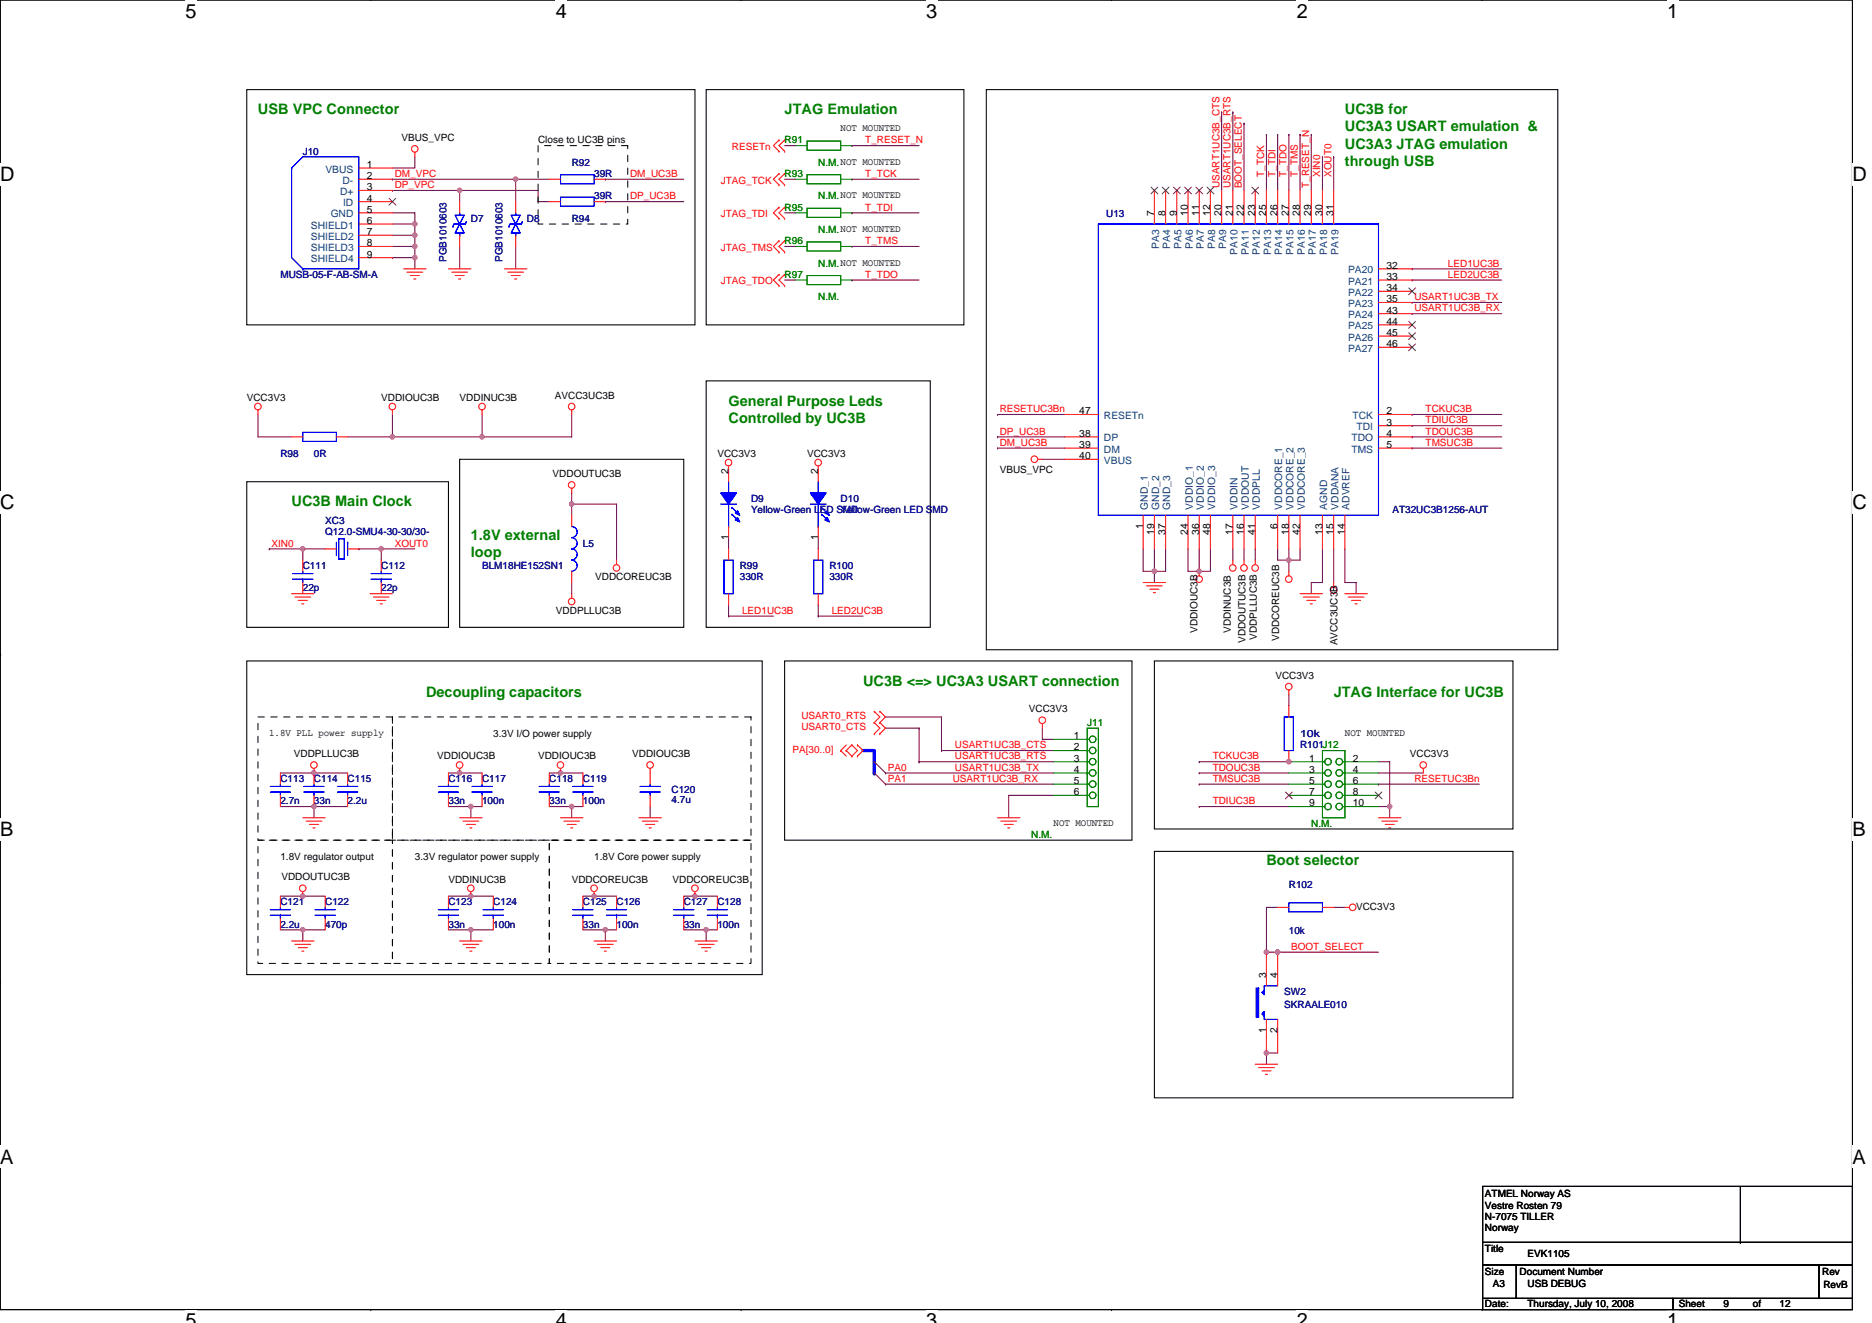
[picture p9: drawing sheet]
<svg xmlns="http://www.w3.org/2000/svg" width="297mm" height="210mm" viewBox="0 0 297 210" stroke-linecap="round" stroke-linejoin="round" font-family="sans-serif">
<path d="M0 0h293.9v207.9h-293.9z" fill="none" stroke="#000" stroke-width=".17"/>
<g fill="#fff">
<path d="M29.4 0h1.8v3.5h-1.8z"/>
<path d="M29.4 207.9h1.8v2h-1.8z"/>
</g>
<path d="M58.8 0h.1M58.8 207.9h.1" fill="none" stroke="#000" stroke-width=".17"/>
<g fill="#fff">
<path d="M88.2 0h1.8v3.5h-1.8z"/>
<path d="M88.2 207.9h1.8v2h-1.8z"/>
</g>
<path d="M117.6 0h.1M117.6 207.9h.1" fill="none" stroke="#000" stroke-width=".17"/>
<g fill="#fff">
<path d="M147 0h1.7v3.5h-1.7z"/>
<path d="M147 207.9h1.7v2h-1.7z"/>
</g>
<path d="M176.4 0h.1M176.4 207.9h.1" fill="none" stroke="#000" stroke-width=".17"/>
<g fill="#fff">
<path d="M205.8 0h1.7v3.5h-1.7z"/>
<path d="M205.8 207.9h1.7v2h-1.7z"/>
</g>
<path d="M235.2 0h.1M235.2 207.9h.1" fill="none" stroke="#000" stroke-width=".17"/>
<g fill="#fff">
<path d="M264.5 0h1.8v3.5h-1.8z"/>
<path d="M264.5 207.9h1.8v2h-1.8z"/>
<path d="M0 26h2.3v3.5h-2.3z"/>
<path d="M293.9 26h2.3v3.5h-2.3z"/>
<path d="M0 77.9h2.3v3.5h-2.3z"/>
<path d="M293.9 77.9h2.3v3.5h-2.3z"/>
</g>
<path d="M0 52h.1M293.9 52h.1" fill="none" stroke="#000" stroke-width=".17"/>
<g fill="#fff">
<path d="M0 129.9h2.1v3.5h-2.1z"/>
<path d="M293.9 129.9h2.1v3.5h-2.1z"/>
</g>
<path d="M0 103.9h.1M293.9 103.9h.1" fill="none" stroke="#000" stroke-width=".17"/>
<path d="M0 103.9h.1" fill="none" stroke="#000" stroke-width=".16"/>
<g fill="#fff">
<path d="M0 181.9h2.2v3.5h-2.2z"/>
<path d="M293.9 181.9h2.2v3.5h-2.2z"/>
</g>
<g fill="none" stroke="#000" stroke-width=".17">
<path d="M39.2 14.2h71.1v37.4h-71.1zM112.1 14.2h40.8v37.4h-40.8zM156.5 14.2h90.7v88.9h-90.7zM39.2 76.5h32v23.1h-32zM72.9 72.9h35.6v26.7h-35.6zM112.1 60.5h35.5v39.1h-35.5zM39.2 104.9h81.7v49.8h-81.7zM124.5 104.9h55.1v28.4h-55.1zM183.2 104.9h56.9v26.7h-56.9zM183.2 135.1h56.9v39.1h-56.9zM0 155.9h.1M293.9 155.9h.1"/>
<path d="M235.3 188.3h58.6v8.9h-58.6zM235.3 197.2h58.6v3.5h-58.6zM276.2 197.2h.1M276.2 188.3v8.9M235.3 200.7h5.3v5.4h-5.3zM235.3 206.1h30.2v1.8h-30.2zM240.6 200.7h48v5.4h-48zM265.5 206.1h28.4v1.8h-28.4zM288.6 200.7h5.3v5.4h-5.3z"/>
</g>
<g fill="none" stroke="#800040" stroke-width=".17">
<path d="M193.8 17.8h.1M193.8 17.8v12.4M195.6 17.8h.1M195.6 17.8v12.4M197.4 19.6h.1M197.4 19.6v10.6M62.3 39.1h3.5M62.3 37.3h3.5M62.3 35.6h3.5M62.3 33.8h3.5v1.8M62.3 30.2h.1M62.3 28.4h.1"/>
<path d="M62.3 28.4h19.5M62.3 30.2h10.6M65.8 37.3h.1M65.8 35.6h.1M65.8 39.1v1.8M65.8 24.9v1.8h-3.5M65.8 35.6v3.5M72.9 39.1v3.6M72.9 30.2h12.5v1.8h1.8M72.9 30.2h.1M72.9 30.2v1.8M81.8 39.1v3.6"/>
<path d="M81.8 28.4h5.4M81.8 28.4h.1M81.8 28.4v3.6M96.1 32h.1M96.1 28.4h.1M96.1 28.4h12.4M96.1 32h12.4M124.5 28.4h1.8M124.5 33.8h1.8M124.5 39.1h1.8M124.5 23.1h1.8M135.2 28.4h.1"/>
<path d="M135.2 33.8h.1M135.2 39.1h.1M135.2 23.1h.1M135.2 28.4h10.6M135.2 33.8h10.6M135.2 39.1h10.6M135.2 23.1h10.6M201 21.3h.1M201 21.3v8.9M202.7 21.3h.1M202.7 21.3v8.9M204.5 21.3h.1"/>
<path d="M204.5 21.3v8.9M206.3 21.3h.1M206.3 21.3v8.9M208.1 21.3h.1M208.1 21.3v8.9M209.8 24.9h.1M209.8 24.9v5.3M211.6 24.9h.1M211.6 24.9v5.3M62.3 40.9h.1M62.3 40.9h3.5M65.8 40.9v1.8"/>
<path d="M124.5 44.4h1.8M135.2 44.4h.1M135.2 44.4h10.6M224.1 48h.1M224.1 49.8h.1M224.1 42.7h.1M224.1 44.4h.1M224.1 48h14.2M224.1 49.8h14.2M224.1 44.4h14.2M224.1 42.7h14.2M40.9 65.8v3.5h5.4"/>
<path d="M55.2 69.3h7.1M62.3 69.3h.1M62.3 65.8v3.5M62.3 69.3h14.2M76.5 65.8v3.5M90.7 78.2v1.8M90.7 65.8v3.5h-14.2M158.3 71.1h.1M158.3 69.3h.1M158.3 65.8h.1M158.3 71.1h10.6M158.3 69.3h10.6"/>
<path d="M158.3 65.8h10.6M165.4 72.9h3.5M224.1 71.1h.1M224.1 67.6h.1M224.1 69.3h.1M224.1 65.8h.1M224.1 71.1h14.2M224.1 69.3h14.2M224.1 65.8h14.2M224.1 67.6h14.2M42.7 87.1h.1M42.7 87.1h5.3"/>
<path d="M48 87.1h.1M48 87.1h3.6M48 87.1v1.8M56.9 87.1h3.6v1.8M56.9 87.1h.1M60.5 87.1h.1M60.5 87.1h5.3M90.7 80h7.1v8.9M90.7 80h.1M90.7 80v1.8M90.7 92.5v1.7M115.6 85.3v1.8"/>
<path d="M115.6 96v1.8M115.6 97.8h.1M115.6 97.8h7.1M129.8 85.3v1.8M129.8 96v1.8M129.8 97.8h.1M129.8 97.8h7.1M181.4 87.1v3.6h1.8M183.2 87.1v3.6M183.2 90.7v1.8M183.2 90.7h.1M185 87.1v3.6h-1.8"/>
<path d="M188.5 87.1v3.6h1.8M190.3 90.7h.1M190.3 87.1v3.6M192.1 87.1v3.6h-1.8M195.6 87.1v1.8M197.4 87.1v1.8M199.2 87.1v1.8M202.7 87.1v1.8h1.8M204.5 87.1v1.8M204.5 88.9h.1M204.5 88.9v1.8M206.3 87.1v1.8h-1.8"/>
<path d="M209.8 87.1v5.4h-1.7v1.7M211.6 87.1v5.4M213.4 87.1v5.4h1.8v1.7M140.5 113.8h8.9v5.3M140.5 115.6h5.3M145.8 115.6h.1M145.8 115.6v5.3M149.4 119.1h.1M149.4 119.1h17.8M165.4 115.6v1.7h1.8M204.5 110.2v1.8M44.5 122.7h5.3"/>
<path d="M44.5 128h5.3M49.8 122.7h.1M49.8 128v1.8M49.8 128h.1M49.8 122.7h5.4M49.8 128h5.4M71.2 122.7h1.7M71.2 128h3.5M72.9 122.7h.1M72.9 122.7h3.6M74.7 128v1.8M74.7 128h.1"/>
<path d="M74.7 128h1.8M87.2 128h3.5M87.2 122.7h1.7M88.9 122.7h.1M88.9 122.7h3.6M90.7 128h.1M90.7 128v1.8M90.7 128h1.8M103.2 128v1.8M138.7 122.7h.1M138.7 120.9h.1M138.7 122.7l1.8 1.8"/>
<path d="M138.7 120.9l1.8 1.8M140.5 122.7h.1M140.5 124.5h.1M140.5 122.7h26.7M140.5 124.5h26.7M145.8 120.9h.1M145.8 120.9h21.4M167.2 126.2h-7.1v3.6M190.3 128h.1M190.3 124.5h.1M190.3 122.7h.1M190.3 120.9h.1"/>
<path d="M190.3 122.7h14.2M190.3 124.5h14.2M190.3 128h14.2M190.3 120.9h14.2M218.7 122.7h7.1M218.7 120.9h1.8v7.1M218.7 124.5h.1M218.7 128h1.8M218.7 124.5h16M220.5 128h.1M220.5 128v1.8M44.5 147.6h3.5"/>
<path d="M44.5 142.2h3.5M48 147.6v1.8M48 142.2h.1M48 147.6h.1M48 142.2h3.6M48 147.6h3.6M71.2 147.6h3.5M71.2 142.2h3.5M74.7 147.6h.1M74.7 142.2h.1M74.7 147.6h3.6M74.7 142.2h3.6"/>
<path d="M74.7 147.6v1.8M92.5 142.2h1.8M92.5 147.6h3.6M94.3 142.2h.1M94.3 142.2h3.5M96.1 147.6h.1M96.1 147.6v1.8M96.1 147.6h1.7M108.5 142.2h1.8M108.5 147.6h3.6M110.3 142.2h.1M110.3 142.2h3.5"/>
<path d="M112.1 147.6v1.8M112.1 147.6h.1M112.1 147.6h1.7M201 151.1h.1M201 151.1h17.7M202.7 151.1h.1M202.7 144h-1.7v7.1M211.6 144h1.8M201 167.1h.1M201 167.1h1.7M201 167.1v1.8"/>
</g>
<g fill="#f0f" stroke="#f0f" stroke-width=".17">
<circle cx="204.5" cy="120.9" r=".35"/>
<circle cx="220.5" cy="128" r=".35"/>
<circle cx="110.3" cy="142.2" r=".35"/>
<circle cx="94.3" cy="142.2" r=".35"/>
<circle cx="96" cy="147.6" r=".35"/>
<circle cx="204.5" cy="88.9" r=".35"/>
<circle cx="183.2" cy="90.7" r=".35"/>
<circle cx="190.3" cy="90.7" r=".35"/>
<circle cx="76.5" cy="69.3" r=".35"/>
<circle cx="62.3" cy="69.3" r=".35"/>
<circle cx="74.7" cy="147.6" r=".35"/>
<circle cx="74.7" cy="142.2" r=".35"/>
<circle cx="49.8" cy="122.7" r=".35"/>
<circle cx="48" cy="142.2" r=".35"/>
<circle cx="49.8" cy="128" r=".35"/>
<circle cx="48" cy="87.1" r=".35"/>
<circle cx="60.5" cy="87.1" r=".35"/>
<circle cx="48" cy="147.6" r=".35"/>
<circle cx="88.9" cy="122.7" r=".35"/>
<circle cx="74.7" cy="128" r=".35"/>
<circle cx="72.9" cy="122.7" r=".35"/>
<circle cx="90.7" cy="128" r=".35"/>
<circle cx="65.8" cy="40.9" r=".35"/>
<circle cx="65.8" cy="39.1" r=".35"/>
<circle cx="65.8" cy="37.3" r=".35"/>
<circle cx="65.8" cy="35.5" r=".35"/>
<circle cx="112" cy="147.6" r=".35"/>
<circle cx="90.7" cy="80" r=".35"/>
<circle cx="72.9" cy="30.2" r=".35"/>
<circle cx="81.8" cy="28.4" r=".35"/>
<circle cx="202.7" cy="151.1" r=".35"/>
<circle cx="200.9" cy="151.1" r=".35"/>
<circle cx="200.9" cy="167.1" r=".35"/>
</g>
<path d="M136.9 119.1h1.8v3.6M138.7 122.7h.1" fill="none" stroke="#00f" stroke-width=".53"/>
<g fill="none" stroke="#f00" stroke-width=".17">
<path d="M56.9 26.7h5.4M56.9 28.4h5.4M56.9 30.2h5.4M56.9 33.8h5.4M56.9 35.6h5.4M56.9 37.3h5.4M56.9 32h5.4M56.9 39.1h5.4M65.8 24.2v.7M72.9 32v1.8M72.9 37.3v1.8M81.8 32v1.8"/>
<path d="M81.8 37.3v1.8M87.2 28.4h1.7M87.2 32h1.7M94.3 28.4h1.8M94.3 32h1.8M123.6 22.2h.1M123.6 24h.1M123.6 27.6h.1M123.6 29.3h.1M123.6 32.9h.1M123.6 34.7h.1M123.6 38.2h.1"/>
<path d="M123.6 22.2l-.9 .9 .9 .9M123.6 27.6l-.9 .8 .9 .9M123.6 32.9l-.9 .9 .9 .9M123.6 38.2l-.9 .9 .9 .9M124.5 22.2h.1M124.5 24h.1M124.5 27.6h.1M124.5 29.3h.1M124.5 32.9h.1M124.5 34.7h.1M124.5 38.2h.1M124.5 22.2l-.9 .9 .9 .9"/>
<path d="M124.5 27.6l-.9 .8 .9 .9M124.5 32.9l-.9 .9 .9 .9M124.5 38.2l-.9 .9 .9 .9M183.2 30.2v5.4M185 30.2v5.4M186.7 30.2v5.4M188.5 30.2v5.4M190.3 30.2v5.4M192.1 30.2v5.4M193.8 30.2v5.4M195.6 30.2v5.4M197.4 30.2v5.4"/>
<path d="M199.2 30.2v5.4M201 30.2v5.4M202.7 30.2v5.4M204.5 30.2v5.4M206.3 30.2v5.4M208.1 30.2v5.4M209.8 30.2v5.4M211.6 30.2v5.4M56.9 40.9h5.4M64 42.7h3.6M64.6 43.2h2.5M65.1 43.7h1.4"/>
<path d="M65.7 44.3h.3M71.2 42.7h3.5M71.7 43.2h2.5M72.2 43.7h1.5M72.8 44.3h.3M80 42.7h3.6M80.6 43.2h2.5M81.1 43.7h1.4M81.7 44.3h.3M123.6 40h.1M123.6 43.6h.1M123.6 45.3h.1"/>
<path d="M123.6 43.6l-.9 .8 .9 .9M124.5 40h.1M124.5 43.6h.1M124.5 45.3h.1M124.5 43.6l-.9 .8 .9 .9M218.7 42.7h5.4M218.7 44.4h5.4M218.7 46.2h5.4M218.7 48h5.4M218.7 49.8h5.4M218.7 51.6h5.4M218.7 53.3h5.4"/>
<path d="M218.7 55.1h5.4M40.9 65.1v.7M46.3 69.3h1.7M53.4 69.3h1.8M62.3 65.1v.7M76.5 65.1v.7M90.7 77.5v.7M90.7 65.1v.7M115.6 74v2.5M129.8 74v2.5M164.7 72.9h.7M168.9 69.3h5.4"/>
<path d="M168.9 65.8h5.4M168.9 71.1h5.4M168.9 72.9h5.4M218.7 69.3h5.4M218.7 65.8h5.4M218.7 67.6h5.4M218.7 71.1h5.4M46.3 94.2h3.5M46.8 94.8h2.5M47.3 95.3h1.5M47.9 95.8h.3M48 88.9v1.8"/>
<path d="M48 92.5v1.7M51.6 87.1h1.8M55.2 87.1h1.7M58.7 94.2h3.6M59.2 94.8h2.5M59.8 95.3h1.4M60.3 95.8h.4M60.5 88.9v1.8M60.5 92.5v1.7M90.7 94.2v.8M90.7 81.8v1.8M90.7 90.7v1.8"/>
<path d="M97.8 88.9v.7M115.6 83.6v1.7M115.6 87.1v1.8M115.6 94.2v1.8M129.8 83.6v1.7M129.8 87.1v1.8M129.8 94.2v1.8M181.4 92.5h3.6M181.4 81.8v5.3M181.9 93h2.5M182.5 93.5h1.4M183 94.1h.3"/>
<path d="M183.2 81.8v5.3M185 81.8v5.3M188.5 81.8v5.3M190.3 90.7v.7M190.3 81.8v5.3M192.1 81.8v5.3M195.6 88.9v.7M195.6 81.8v5.3M197.4 88.9v.7M197.4 81.8v5.3M199.2 88.9v.7M199.2 81.8v5.3"/>
<path d="M202.7 81.8v5.3M204.5 90.7v.7M204.5 81.8v5.3M206.3 94.2h3.5M206.3 81.8v5.3M206.8 94.8h2.5M207.3 95.3h1.5M207.9 95.8h.3M209.8 81.8v5.3M211.6 92.5v.7M211.6 81.8v5.3M213.4 94.2h3.6"/>
<path d="M213.4 81.8v5.3M213.9 94.8h2.5M214.5 95.3h1.4M215 95.8h.3M133.4 119.1h.1M133.4 119.1l.9 .9M134.3 119.1h.1M134.3 118.2l-.9 .9M134.3 119.1l.9 .9M135.2 118.2h.1M135.2 118.2l.9 .9-.9 .9M135.2 118.2l-.9 .9"/>
<path d="M136.1 118.2h.1M136.1 118.2l.8 .9-.8 .9M138.7 114.7h.1M138.7 116.5h.1M138.7 112.9h.1M138.7 114.7l.9 .9-.9 .9M138.7 112.9l.9 .9-.9 .9M139.6 116.5h.1M139.6 114.7h.1M139.6 112.9h.1M139.6 114.7l.9 .9-.9 .9M139.6 112.9l.9 .9-.9 .9"/>
<path d="M165.4 114.9v.7M204.5 109.5v.7M204.5 112v1.8M204.5 119.1v1.8M44.5 122.7v1.8M44.5 126.2v1.8M48 129.8h3.6M48.6 130.3h2.5M49.1 130.9h1.4M49.7 131.4h.3M49.8 122v2.5M49.8 126.2v1.8"/>
<path d="M55.2 122.7v1.8M55.2 126.2v1.8M71.2 122.7v1.8M71.2 126.2v1.8M72.9 122v.7M72.9 129.8h3.6M73.5 130.3h2.5M74 130.9h1.4M74.5 131.4h.4M76.5 122.7v1.8M76.5 126.2v1.8M87.2 122.7v1.8"/>
<path d="M87.2 126.2v1.8M88.9 129.8h3.6M88.9 122v.7M89.5 130.3h2.5M90 130.9h1.4M90.5 131.4h.4M92.5 122.7v1.8M92.5 126.2v1.8M101.4 129.8h3.5M101.9 130.3h2.5M102.4 130.9h1.5M103 131.4h.3"/>
<path d="M103.2 122v2.5M103.2 126.2v1.8M135.2 120h.1M136.1 120h.1M158.3 129.8h3.5M158.8 130.3h2.5M159.3 130.9h1.5M159.9 131.4h.3M218.7 129.8h3.6M219.3 130.3h2.5M219.8 130.9h1.4M220.3 131.4h.4"/>
<path d="M225.8 122v.7M44.5 142.2v1.8M44.5 145.8v1.8M46.3 149.4h3.5M46.8 149.9h2.5M47.3 150.4h1.5M47.9 151h.3M48 141.5v.7M51.6 142.2v1.8M51.6 145.8v1.8M71.2 142.2v1.8M71.2 145.8v1.8"/>
<path d="M72.9 149.4h3.6M73.5 149.9h2.5M74 150.4h1.4M74.5 151h.4M74.7 141.5v.7M78.3 142.2v1.8M78.3 145.8v1.8M92.5 142.2v1.8M92.5 145.8v1.8M94.3 149.4h3.5M94.3 141.5v.7M94.8 149.9h2.5"/>
<path d="M95.3 150.4h1.5M95.9 151h.3M97.8 142.2v1.8M97.8 145.8v1.8M108.5 142.2v1.8M108.5 145.8v1.8M110.3 149.4h3.5M110.3 141.5v.7M110.8 149.9h2.5M111.3 150.4h1.5M111.9 151h.3M113.8 142.2v1.8"/>
<path d="M113.8 145.8v1.8M201 151.1v5.4M202.7 144h1.8M202.7 151.1v5.4M209.8 144h1.8M213.4 144h.7M199.2 168.9h3.5M199.7 169.4h2.5M200.2 170h1.5M200.8 170.5h.3M201 161.8v5.3M202.7 161.8v5.3"/>
<circle cx="65.8" cy="23.6" r=".52"/>
<circle cx="40.9" cy="64.5" r=".52"/>
<circle cx="62.3" cy="64.5" r=".52"/>
<circle cx="76.5" cy="64.5" r=".52"/>
<circle cx="90.7" cy="77" r=".52"/>
<circle cx="90.7" cy="64.5" r=".52"/>
<circle cx="115.6" cy="73.4" r=".52"/>
<circle cx="129.8" cy="73.4" r=".52"/>
<circle cx="164.1" cy="72.9" r=".52"/>
<circle cx="90.7" cy="95.5" r=".52"/>
<circle cx="97.8" cy="90.1" r=".52"/>
<circle cx="190.3" cy="91.9" r=".52"/>
<circle cx="195.6" cy="90.1" r=".52"/>
<circle cx="197.4" cy="90.1" r=".52"/>
<circle cx="199.2" cy="90.1" r=".52"/>
<circle cx="204.5" cy="91.9" r=".52"/>
<circle cx="211.6" cy="93.7" r=".52"/>
<circle cx="165.4" cy="114.3" r=".52"/>
<circle cx="204.5" cy="109" r=".52"/>
<circle cx="49.8" cy="121.4" r=".52"/>
<circle cx="72.9" cy="121.4" r=".52"/>
<circle cx="88.9" cy="121.4" r=".52"/>
<circle cx="103.1" cy="121.4" r=".52"/>
<circle cx="225.8" cy="121.4" r=".52"/>
<circle cx="48" cy="141" r=".52"/>
<circle cx="74.7" cy="141" r=".52"/>
<circle cx="94.3" cy="141" r=".52"/>
<circle cx="110.3" cy="141" r=".52"/>
<circle cx="214.6" cy="144" r=".52"/>
</g>
<path d="M85.4 23.1h14.2v12.5h-14.2zM40.9 113.8h21.4v19.5h-21.4zM62.3 113.8h56.9v19.5h-56.9zM40.9 133.3h21.4v19.6h-21.4zM62.3 133.3h24.9v19.6h-24.9zM87.2 133.3h32v19.6h-32z" fill="none" stroke="#000" stroke-width=".16" stroke-dasharray="1 1 1 1 1 1 1 1"/>
<g fill="none" stroke="#008000" stroke-width=".17">
<path d="M126.3 23.1h1.8M126.3 28.4h1.8M126.3 33.8h1.8M126.3 39.1h1.8M128.1 22.4h5.3v1.4h-5.3zM128.1 27.7h5.3v1.5h-5.3zM128.1 33.1h5.3v1.4h-5.3zM128.1 38.4h5.3v1.4h-5.3zM133.4 23.1h1.8M133.4 28.4h1.8M133.4 33.8h1.8M133.4 39.1h1.8"/>
<path d="M126.3 44.4h1.8M128.1 43.7h5.3v1.5h-5.3zM133.4 44.4h1.8M167.2 119.1h5.7M167.2 117.3h5.7M172.5 115.6h1.8v12.4h-1.8zM209.8 119.1h3.6v10.7h-3.6zM167.2 120.9h5.7M167.2 124.5h5.7M167.2 126.2h5.7M167.2 122.7h5.7M172.5 122.7h.1"/>
<path d="M204.5 120.9h5.7M204.5 122.7h5.7M204.5 124.5h5.7M204.5 126.2h5.7M204.5 128h5.7M213 120.9h5.7M213 124.5h5.7M213 126.2h5.7M213 128h5.7M213 122.7h5.7"/>
<circle cx="173.4" cy="119.1" r=".52"/>
<circle cx="173.4" cy="117.3" r=".52"/>
<circle cx="173.4" cy="126.2" r=".52"/>
<circle cx="173.4" cy="122.7" r=".52"/>
<circle cx="173.4" cy="124.4" r=".52"/>
<circle cx="173.4" cy="120.9" r=".52"/>
<circle cx="210.7" cy="124.4" r=".52"/>
<circle cx="210.7" cy="128" r=".52"/>
<circle cx="210.7" cy="120.9" r=".52"/>
<circle cx="210.7" cy="126.2" r=".52"/>
<circle cx="210.7" cy="122.7" r=".52"/>
<circle cx="212.5" cy="122.7" r=".52"/>
<circle cx="212.5" cy="124.4" r=".52"/>
<circle cx="212.5" cy="126.2" r=".52"/>
<circle cx="212.5" cy="120.9" r=".52"/>
<circle cx="212.5" cy="128" r=".52"/>
</g>
<g fill="none" stroke="#00f" stroke-width=".17">
<path d="M46.3 26.7l1.7-1.8h8.9v17.8h-8.9M46.3 26.7v14.2l1.7 1.8M46.3 26.7h.1M71.9 35.9h.1M72.2 34.1h1.5l-.8 1.5zM72.9 35.6l.8 1.4h-1.5zM72.9 33.8v.3M72.9 37.3h.1M72.9 37v.3M74 35.2l-.2 .4h-1.8l-.1 .3M74 35.2h.1M80.8 35.9h.1"/>
<path d="M81.1 34.1h1.4l-.7 1.5zM81.8 35.6l.7 1.4h-1.4zM81.8 33.8v.3M81.8 37.3h.1M81.8 37v.3M82.9 35.2l-.2 .4h-1.8l-.1 .3M82.9 35.2h.1M88.9 27.7h5.4v1.5h-5.4zM88.9 31.3h5.4v1.4h-5.4zM174.3 35.6h44.4v46.2h-44.4zM48 42.7h.1M48 68.6h5.4v1.5h-5.4z"/>
<path d="M115.6 76.5v1.7M129.8 76.5v1.7M46.4 91.9h3.3M46.4 91h3.3M48 90.7v.3M48 91.9h.1M48 91.9v.6M53.4 86.1v2.1M53.7 85.5h.9v3.2h-.9zM55.2 86.1h.1M55.2 86.1v2.1M58.9 91.9h3.2"/>
<path d="M58.9 91h3.2M60.5 90.7v.3M60.5 91.9h.1M60.5 91.9v.6M90.7 83.6a.88 .88 0 0 1 .9 .8 .88 .88 0 0 1-.9 .9 .89 .89 0 0 1 .9 .9 .89 .89 0 0 1-.9 .9 .89 .89 0 0 1 .9 .9 .89 .89 0 0 1-.9 .9 .89 .89 0 0 1 .9 .9 .89 .89 0 0 1-.9 .9M114.4 80h2.5M114.9 88.9h1.4v5.3h-1.4zM115.6 83.6h.1M115.6 80v3.6M116.1 80.5h.1M116.1 81.6h.1M116.1 80.5l1.1 1.1"/>
<path d="M116.1 81.6l1.1 1.1M128.6 80h2.5M129.1 88.9h1.5v5.3h-1.5zM129.8 83.6h.1M129.8 80v3.6M130.4 80.5h.1M130.4 81.6h.1M130.4 80.5l1 1.1M130.4 81.6l1 1.1M203.8 113.8h1.4v5.3h-1.4zM42.9 125.7h3.2M42.9 124.8h3.2"/>
<path d="M44.5 124.5v.3M44.5 125.7h.1M44.5 125.7v.5M48.2 125.7h3.2M48.2 124.8h3.2M49.8 124.5v.3M49.8 125.7h.1M49.8 125.7v.5M53.5 125.7h3.3M53.5 124.8h3.3M55.2 124.5v.3M55.2 125.7h.1"/>
<path d="M55.2 125.7v.5M69.6 125.7h3.2M69.6 124.8h3.2M71.2 124.5v.3M71.2 125.7h.1M71.2 125.7v.5M74.9 125.7h3.2M74.9 124.8h3.2M76.5 124.5v.3M76.5 125.7h.1M76.5 125.7v.5M85.6 125.7h3.2"/>
<path d="M85.6 124.8h3.2M87.2 124.5v.3M87.2 125.7h.1M87.2 125.7v.5M90.9 125.7h3.2M90.9 124.8h3.2M92.5 124.5v.3M92.5 125.7h.1M92.5 125.7v.5M101.6 125.7h3.2M101.6 124.8h3.2M103.2 124.5v.3"/>
<path d="M103.2 125.7h.1M103.2 125.7v.5M42.9 145.3h3.2M42.9 144.4h3.2M44.5 144v.4M44.5 145.3h.1M44.5 145.3v.5M50 145.3h3.2M50 144.4h3.2M51.6 144v.4M51.6 145.3h.1M51.6 145.3v.5"/>
<path d="M69.6 145.3h3.2M69.6 144.4h3.2M71.2 144v.4M71.2 145.3h.1M71.2 145.3v.5M76.7 145.3h3.2M76.7 144.4h3.2M78.3 144v.4M78.3 145.3h.1M78.3 145.3v.5M90.9 145.3h3.2M90.9 144.4h3.2"/>
<path d="M92.5 144v.4M92.5 145.3h.1M92.5 145.3v.5M96.2 145.3h3.2M96.2 144.4h3.2M97.8 144v.4M97.8 145.3h.1M97.8 145.3v.5M106.9 145.3h3.2M106.9 144.4h3.2M108.5 144v.4M108.5 145.3h.1"/>
<path d="M108.5 145.3v.5M112.2 145.3h3.2M112.2 144.4h3.2M113.8 144v.4M113.8 145.3h.1M113.8 145.3v.5M202.7 156.5h-2.1v.7M204.5 143.3h5.3v1.4h-5.3zM200.6 161.3v.5h2.1"/>
</g>
<g fill="#00f" stroke="#00f" stroke-width=".17">
<path d="M128.6 78.2h2.5l-1.3 1.8z" fill-rule="evenodd"/>
<path d="M131.3 82.1l.3 .7-.7-.3z" fill-rule="evenodd"/>
<path d="M131.3 81.1l.3 .7-.7-.4z" fill-rule="evenodd"/>
<path d="M128.6 78.2h2.5l-1.3 1.8z" fill-rule="evenodd"/>
<path d="M131.3 82.1l.3 .7-.7-.3z" fill-rule="evenodd"/>
<path d="M131.3 81.1l.3 .7-.7-.4z" fill-rule="evenodd"/>
<path d="M199.3 156.8v4.6h.4v-4.6z" fill-rule="evenodd"/>
<path d="M200.6 160.5v.8l-.4-.4z" fill-rule="evenodd"/>
<path d="M200.2 157.5l.4-.3v.7z" fill-rule="evenodd"/>
<path d="M199.3 156.8v4.6h.4v-4.6z" fill-rule="evenodd"/>
<path d="M200.6 160.5v.8l-.4-.4z" fill-rule="evenodd"/>
<path d="M200.2 157.5l.4-.3v.7z" fill-rule="evenodd"/>
<path d="M114.4 78.2h2.5l-1.3 1.8z" fill-rule="evenodd"/>
<path d="M117 82.1l.4 .7-.7-.3z" fill-rule="evenodd"/>
<path d="M117 81.1l.4 .7-.7-.4z" fill-rule="evenodd"/>
<path d="M114.4 78.2h2.5l-1.3 1.8z" fill-rule="evenodd"/>
<path d="M117 82.1l.4 .7-.7-.3z" fill-rule="evenodd"/>
<path d="M117 81.1l.4 .7-.7-.4z" fill-rule="evenodd"/>
</g>
<g fill="none" stroke="#804000" stroke-width=".16">
<path d="M61.7 31.5l1.1 1.1M62.8 31.5l-1.1 1.1M182.6 29.7l1.1 1.1M183.7 29.7l-1.1 1.1M184.4 29.7l1.1 1.1M185.5 29.7l-1.1 1.1M186.2 29.7l1.1 1.1M187.3 29.7l-1.1 1.1M188 29.7l1.1 1.1M189 29.7l-1 1.1M189.8 29.7l1 1.1M190.8 29.7l-1.1 1.1"/>
<path d="M191.5 29.7l1.1 1.1M192.6 29.7l-1.1 1.1M198.6 29.7l1.1 1.1M199.7 29.7l-1.1 1.1M223.5 45.7l1.1 1.1M223.5 51l1.1 1.1M223.5 52.8l1.1 1.1M223.5 54.6l1.1 1.1M224.6 45.7l-1.1 1.1M224.6 51l-1.1 1.1M224.6 52.8l-1.1 1.1M224.6 54.6l-1.1 1.1"/>
<path d="M204 125.7l1.1 1.1M205 125.7l-1 1.1M218.2 125.7l1.1 1.1M219.3 125.7l-1.1 1.1"/>
</g>
<g font-size="3.2">
<text x="29.4" y="2.8">5</text>
<text x="88.2" y="2.8">4</text>
<text x="147" y="2.8">3</text>
<text x="205.8" y="2.8">2</text>
<text x="264.5" y="2.8">1</text>
<text x="0" y="28.8">D</text>
<text x="293.9" y="28.8">D</text>
<text x="0" y="80.8">C</text>
<text x="293.9" y="80.8">C</text>
<text x="0" y="132.7">B</text>
<text x="293.9" y="132.7">B</text>
<text x="0" y="184.7">A</text>
<text x="293.9" y="184.7">A</text>
<text x="29.4" y="210.7">5</text>
<text x="88.2" y="210.7">4</text>
<text x="147" y="210.7">3</text>
<text x="205.8" y="210.7">2</text>
<text x="264.5" y="210.7">1</text>
</g>
<g font-size="2.3" fill="#008000">
<text x="40.9" y="18.1">USB VPC Connector</text>
<text x="124.5" y="18.1">JTAG Emulation</text>
<text x="213.4" y="18.1">UC3B for</text>
<text x="213.4" y="20.9">UC3A3 USART emulation &amp;</text>
<text x="213.4" y="23.6">UC3A3 JTAG emulation</text>
<text x="213.4" y="26.3">through USB</text>
<text x="115.6" y="64.4">General Purpose Leds</text>
<text x="115.6" y="67.1">Controlled by UC3B</text>
<text x="46.3" y="80.4">UC3B Main Clock</text>
<text x="74.7" y="85.7">1.8V external</text>
<text x="74.7" y="88.4">loop</text>
<text x="67.6" y="110.6">Decoupling capacitors</text>
<text x="136.9" y="108.8">UC3B &lt;=&gt; UC3A3 USART connection</text>
<text x="211.6" y="110.6">JTAG Interface for UC3B</text>
<text x="201" y="137.3">Boot selector</text>
</g>
<g font-size="1.6">
<text x="63.7" y="22.4">VBUS_VPC</text>
<text x="85.4" y="22.8">Close to UC3B pins</text>
<text x="133.4" y="20.8">NOT MOUNTED</text>
<text x="58.2" y="28.4">2</text>
<text x="58.2" y="26.6">1</text>
<text x="58.2" y="33.8">5</text>
<text x="58.2" y="35.5">6</text>
<text x="58.2" y="30.2">3</text>
<text x="58.2" y="32">4</text>
<text x="183.2" y="34.3" transform="rotate(-90 183.2 34.3)">7</text>
<text x="184.9" y="34.3" transform="rotate(-90 184.9 34.3)">8</text>
<text x="186.7" y="34.3" transform="rotate(-90 186.7 34.3)">9</text>
<text x="188.5" y="34.3" transform="rotate(-90 188.5 34.3)">10</text>
<text x="190.3" y="34.3" transform="rotate(-90 190.3 34.3)">11</text>
<text x="192" y="34.3" transform="rotate(-90 192 34.3)">12</text>
<text x="193.8" y="34.3" transform="rotate(-90 193.8 34.3)">20</text>
<text x="195.6" y="34.3" transform="rotate(-90 195.6 34.3)">21</text>
<text x="197.4" y="34.3" transform="rotate(-90 197.4 34.3)">22</text>
<text x="199.2" y="34.3" transform="rotate(-90 199.2 34.3)">23</text>
<text x="200.9" y="34.3" transform="rotate(-90 200.9 34.3)">25</text>
<text x="202.7" y="34.3" transform="rotate(-90 202.7 34.3)">26</text>
<text x="204.5" y="34.3" transform="rotate(-90 204.5 34.3)">27</text>
<text x="206.3" y="34.3" transform="rotate(-90 206.3 34.3)">28</text>
<text x="208" y="34.3" transform="rotate(-90 208 34.3)">29</text>
<text x="209.8" y="34.3" transform="rotate(-90 209.8 34.3)">30</text>
<text x="211.6" y="34.3" transform="rotate(-90 211.6 34.3)">31</text>
<text x="58.2" y="37.3">7</text>
<text x="58.2" y="39.1">8</text>
<text x="58.2" y="40.9">9</text>
<text x="220" y="42.7">32</text>
<text x="220" y="44.4">33</text>
<text x="220" y="46.2">34</text>
<text x="220" y="48">35</text>
<text x="220" y="49.8">43</text>
<text x="220" y="51.5">44</text>
<text x="220" y="53.3">45</text>
<text x="220" y="55.1">46</text>
<text x="39.2" y="63.6">VCC3V3</text>
<text x="60.5" y="63.6">VDDIOUC3B</text>
<text x="72.9" y="63.6">VDDINUC3B</text>
<text x="88" y="63.3">AVCC3UC3B</text>
<text x="171.3" y="65.8">47</text>
<text x="220" y="65.8">2</text>
<text x="171.3" y="69.3">38</text>
<text x="171.3" y="71.1">39</text>
<text x="220" y="67.5">3</text>
<text x="220" y="69.3">4</text>
<text x="220" y="71.1">5</text>
<text x="87.7" y="75.7">VDDOUTUC3B</text>
<text x="113.8" y="72.5">VCC3V3</text>
<text x="115.6" y="75.2" transform="rotate(-90 115.6 75.2)">2</text>
<text x="128.1" y="72.5">VCC3V3</text>
<text x="129.8" y="75.2" transform="rotate(-90 129.8 75.2)">2</text>
<text x="158.6" y="75">VBUS_VPC</text>
<text x="171.3" y="72.9">40</text>
<text x="181.4" y="83.9" transform="rotate(-90 181.4 83.9)">1</text>
<text x="202.7" y="83.9" transform="rotate(-90 202.7 83.9)">6</text>
<text x="115.6" y="85.7" transform="rotate(-90 115.6 85.7)">1</text>
<text x="129.8" y="85.7" transform="rotate(-90 129.8 85.7)">1</text>
<text x="183.2" y="84.9" transform="rotate(-90 183.2 84.9)">19</text>
<text x="184.9" y="84.9" transform="rotate(-90 184.9 84.9)">37</text>
<text x="188.5" y="84.9" transform="rotate(-90 188.5 84.9)">24</text>
<text x="190.3" y="84.9" transform="rotate(-90 190.3 84.9)">36</text>
<text x="192" y="84.9" transform="rotate(-90 192 84.9)">48</text>
<text x="195.6" y="84.9" transform="rotate(-90 195.6 84.9)">17</text>
<text x="197.4" y="84.9" transform="rotate(-90 197.4 84.9)">16</text>
<text x="199.2" y="84.9" transform="rotate(-90 199.2 84.9)">41</text>
<text x="204.5" y="84.9" transform="rotate(-90 204.5 84.9)">18</text>
<text x="206.3" y="84.9" transform="rotate(-90 206.3 84.9)">42</text>
<text x="209.8" y="84.9" transform="rotate(-90 209.8 84.9)">13</text>
<text x="211.6" y="84.9" transform="rotate(-90 211.6 84.9)">15</text>
<text x="213.4" y="84.9" transform="rotate(-90 213.4 84.9)">14</text>
<text x="94.4" y="92.1">VDDCOREUC3B</text>
<text x="88.2" y="97.4">VDDPLLUC3B</text>
<text x="190" y="100.5" transform="rotate(-90 190 100.5)">VDDIOUC3B</text>
<text x="195.3" y="100.5" transform="rotate(-90 195.3 100.5)">VDDINUC3B</text>
<text x="199.4" y="101.5" transform="rotate(-90 199.4 101.5)">VDDPLLUC3B</text>
<text x="203" y="101.7" transform="rotate(-90 203 101.7)">VDDCOREUC3B</text>
<text x="197.6" y="102.1" transform="rotate(-90 197.6 102.1)">VDDOUTUC3B</text>
<text x="202.4" y="107.7">VCC3V3</text>
<text x="212.2" y="102.4" transform="rotate(-90 212.2 102.4)">AVCC3UC3B</text>
<text x="163.3" y="113.1">VCC3V3</text>
<text x="42.7" y="116.8">1.8V PLL power supply</text>
<text x="78.3" y="117">3.3V I/O power supply</text>
<text x="170.4" y="117.3">1</text>
<text x="170.4" y="119.1">2</text>
<text x="213.4" y="116.8">NOT MOUNTED</text>
<text x="46.6" y="120.2">VDDPLLUC3B</text>
<text x="69.4" y="120.5">VDDIOUC3B</text>
<text x="85.4" y="120.5">VDDIOUC3B</text>
<text x="100.3" y="120.2">VDDIOUC3B</text>
<text x="170.4" y="120.9">3</text>
<text x="170.4" y="122.7">4</text>
<text x="170.4" y="124.4">5</text>
<text x="207.7" y="120.9">1</text>
<text x="207.7" y="122.7">3</text>
<text x="207.7" y="124.4">5</text>
<text x="214.6" y="120.9">2</text>
<text x="214.6" y="122.7">4</text>
<text x="214.6" y="124.4">6</text>
<text x="223.7" y="120.2">VCC3V3</text>
<text x="167.2" y="131">NOT MOUNTED</text>
<text x="170.4" y="126.2">6</text>
<text x="207.7" y="126.2">7</text>
<text x="207.7" y="128">9</text>
<text x="214.6" y="126.2">8</text>
<text x="214.6" y="128">10</text>
<text x="44.5" y="136.5">1.8V regulator output</text>
<text x="65.8" y="136.5">3.3V regulator power supply</text>
<text x="94.3" y="136.5">1.8V Core power supply</text>
<text x="44.7" y="139.7">VDDOUTUC3B</text>
<text x="71.2" y="140.1">VDDINUC3B</text>
<text x="90.7" y="140.1">VDDCOREUC3B</text>
<text x="106.7" y="140.1">VDDCOREUC3B</text>
<text x="215.2" y="144.4">VCC3V3</text>
<text x="200.9" y="155.2" transform="rotate(-90 200.9 155.2)">3</text>
<text x="202.7" y="155.2" transform="rotate(-90 202.7 155.2)">4</text>
<text x="200.9" y="164" transform="rotate(-90 200.9 164)">1</text>
<text x="202.7" y="164" transform="rotate(-90 202.7 164)">2</text>
<text x="235.6" y="190.1">ATMEL Norway AS</text>
<text x="235.6" y="191.9">Vestre Rosten 79</text>
<text x="235.6" y="193.7">N-7075 TILLER</text>
<text x="235.6" y="195.5">Norway</text>
<text x="235.6" y="198.8">Title</text>
<text x="235.6" y="202.3">Size</text>
<text x="241.1" y="202.3">Document Number</text>
<text x="242.4" y="199.5">EVK1105</text>
<text x="289.1" y="202.3">Rev</text>
<text x="235.6" y="207.5">Date:</text>
<text x="236.9" y="204.3">A3</text>
<text x="242.4" y="204.3">USB DEBUG</text>
<text x="242.4" y="207.5">Thursday, July 10, 2008</text>
<text x="266.4" y="207.5">Sheet</text>
<text x="273.5" y="207.5">9</text>
<text x="278.1" y="207.5">of</text>
<text x="282.4" y="207.5">12</text>
<text x="289.3" y="204.5">RevB</text>
</g>
<g font-size="1.6" fill="#f00">
<text x="116.1" y="23.8">RESETn</text>
<text x="137.3" y="22.8">T_RESET_N</text>
<text x="62.6" y="29.9">DP_VPC</text>
<text x="62.6" y="28.1">DM_VPC</text>
<text x="100" y="28.1">DM_UC3B</text>
<text x="114.4" y="29.1">JTAG_TCK</text>
<text x="137.3" y="28.1">T_TCK</text>
<text x="193.5" y="29.9" transform="rotate(-90 193.5 29.9)">USART1UC3B_CTS</text>
<text x="195.3" y="29.9" transform="rotate(-90 195.3 29.9)">USART1UC3B_RTS</text>
<text x="197" y="29.9" transform="rotate(-90 197 29.9)">BOOT_SELECT</text>
<text x="200.6" y="28.1" transform="rotate(-90 200.6 28.1)">T_TCK</text>
<text x="202.4" y="28.1" transform="rotate(-90 202.4 28.1)">T_TDI</text>
<text x="204.1" y="28.1" transform="rotate(-90 204.1 28.1)">T_TDO</text>
<text x="205.9" y="28.1" transform="rotate(-90 205.9 28.1)">T_TMS</text>
<text x="207.7" y="29.9" transform="rotate(-90 207.7 29.9)">T_RESET_N</text>
<text x="209.5" y="28.1" transform="rotate(-90 209.5 28.1)">XIN0</text>
<text x="211.3" y="28.1" transform="rotate(-90 211.3 28.1)">XOUT0</text>
<text x="100" y="31.6">DP_UC3B</text>
<text x="114.4" y="34.5">JTAG_TDI</text>
<text x="137.3" y="33.4">T_TDI</text>
<text x="114.4" y="39.8">JTAG_TMS</text>
<text x="137.3" y="38.8">T_TMS</text>
<text x="114.4" y="45.1">JTAG_TDO</text>
<text x="137.3" y="44.1">T_TDO</text>
<text x="224.4" y="47.6">USART1UC3B_TX</text>
<text x="229.8" y="42.3">LED1UC3B</text>
<text x="229.8" y="44.1">LED2UC3B</text>
<text x="224.4" y="49.4">USART1UC3B_RX</text>
<text x="158.6" y="65.4">RESETUC3Bn</text>
<text x="226.2" y="65.4">TCKUC3B</text>
<text x="158.6" y="70.8">DM_UC3B</text>
<text x="158.6" y="69">DP_UC3B</text>
<text x="226.2" y="70.8">TMSUC3B</text>
<text x="226.2" y="67.2">TDIUC3B</text>
<text x="226.2" y="69">TDOUC3B</text>
<text x="43.1" y="86.8">XIN0</text>
<text x="62.6" y="86.8">XOUT0</text>
<text x="117.7" y="97.4">LED1UC3B</text>
<text x="132" y="97.4">LED2UC3B</text>
<text x="125.7" y="119.5">PA[30..0]</text>
<text x="127.2" y="115.9">USART0_CTS</text>
<text x="127.2" y="114.2">USART0_RTS</text>
<text x="151.5" y="118.8">USART1UC3B_CTS</text>
<text x="140.9" y="122.3">PA0</text>
<text x="140.9" y="124.1">PA1</text>
<text x="151.2" y="124.1">USART1UC3B_RX</text>
<text x="151.5" y="122.3">USART1UC3B_TX</text>
<text x="151.5" y="120.5">USART1UC3B_RTS</text>
<text x="192.4" y="124.1">TMSUC3B</text>
<text x="192.4" y="122.3">TDOUC3B</text>
<text x="192.4" y="120.5">TCKUC3B</text>
<text x="224.4" y="124.1">RESETUC3Bn</text>
<text x="192.4" y="127.7">TDIUC3B</text>
<text x="204.9" y="150.8">BOOT_SELECT</text>
</g>
<g font-size="1.6" fill="#008000">
<text x="124.5" y="22.8">R91</text>
<text x="124.5" y="28.1">R93</text>
<text x="129.8" y="26.3">N.M.NOT MOUNTED</text>
<text x="124.5" y="33.4">R95</text>
<text x="129.8" y="31.6">N.M.NOT MOUNTED</text>
<text x="124.5" y="38.8">R96</text>
<text x="129.8" y="37">N.M.NOT MOUNTED</text>
<text x="124.5" y="44.1">R97</text>
<text x="129.8" y="47.6">N.M.</text>
<text x="129.8" y="42.3">N.M.NOT MOUNTED</text>
<text x="172.5" y="115.2">J11</text>
<text x="208.1" y="131.2">N.M.</text>
<text x="163.6" y="133">N.M.</text>
</g>
<g font-size="1.6" fill="#000080">
<text x="48" y="24.5">J10</text>
<text x="90.7" y="26.3">R92</text>
<text x="94.3" y="28.1">39R</text>
<text x="74.7" y="35.2">D7</text>
<text x="83.6" y="35.2">D8</text>
<text x="90.7" y="35.2">R94</text>
<text x="94.3" y="31.6">39R</text>
<text x="175.5" y="34.5">U13</text>
<text x="70.9" y="41.6" transform="rotate(-90 70.9 41.6)">PGB1010603</text>
<text x="79.8" y="41.6" transform="rotate(-90 79.8 41.6)">PGB1010603</text>
<text x="44.5" y="44.1">MUSB-05-F-AB-SM-A</text>
<text x="44.5" y="72.5">R98</text>
<text x="49.8" y="72.5">0R</text>
<text x="51.6" y="83.2">XC3</text>
<text x="119.2" y="79.7">D9</text>
<text x="119.2" y="81.4">Yellow-Green LED SMD</text>
<text x="133.4" y="79.7">D10</text>
<text x="133.4" y="81.4">Yellow-Green LED SMD</text>
<text x="221" y="81.4">AT32UC3B1256-AUT</text>
<text x="51.6" y="85">Q12.0-SMU4-30-30/30-</text>
<text x="92.5" y="86.8">L5</text>
<text x="48" y="90.3">C111</text>
<text x="48" y="93.9">22p</text>
<text x="60.5" y="90.3">C112</text>
<text x="60.5" y="93.9">22p</text>
<text x="76.5" y="90.3">BLM18HE152SN1</text>
<text x="117.4" y="90.3">R99</text>
<text x="117.4" y="92.1">330R</text>
<text x="131.6" y="90.3">R100</text>
<text x="131.6" y="92.1">330R</text>
<text x="206.3" y="118.8">R101J12</text>
<text x="206.3" y="117">10k</text>
<text x="44.5" y="124.1">C113</text>
<text x="49.8" y="124.1">C114</text>
<text x="55.2" y="124.1">C115</text>
<text x="71.2" y="124.1">C116</text>
<text x="76.5" y="124.1">C117</text>
<text x="87.2" y="124.1">C118</text>
<text x="92.5" y="124.1">C119</text>
<text x="106.5" y="125.9">C120</text>
<text x="44.5" y="127.7">2.7n</text>
<text x="49.8" y="127.7">33n</text>
<text x="55.2" y="127.7">2.2u</text>
<text x="71.2" y="127.7">33n</text>
<text x="76.5" y="127.7">100n</text>
<text x="87.2" y="127.7">33n</text>
<text x="92.5" y="127.7">100n</text>
<text x="106.5" y="127.5">4.7u</text>
<text x="44.5" y="143.7">C121</text>
<text x="51.6" y="143.7">C122</text>
<text x="71.2" y="143.7">C123</text>
<text x="78.3" y="143.7">C124</text>
<text x="92.5" y="143.7">C125</text>
<text x="97.8" y="143.7">C126</text>
<text x="108.5" y="143.7">C127</text>
<text x="113.8" y="143.7">C128</text>
<text x="204.5" y="141">R102</text>
<text x="44.5" y="147.2">2.2u</text>
<text x="51.6" y="147.2">470p</text>
<text x="71.2" y="147.2">33n</text>
<text x="78.3" y="147.2">100n</text>
<text x="92.5" y="147.2">33n</text>
<text x="97.8" y="147.2">100n</text>
<text x="108.5" y="147.2">33n</text>
<text x="113.8" y="147.2">100n</text>
<text x="204.5" y="148.3">10k</text>
<text x="203.8" y="157.9">SW2</text>
<text x="203.8" y="160">SKRAALE010</text>
</g>
<g font-size="1.6" fill="#004080">
<text x="51.6" y="27.4">VBUS</text>
<text x="54.4" y="29.2">D-</text>
<text x="52.5" y="34.5">GND</text>
<text x="54" y="30.9">D+</text>
<text x="54.4" y="32.7">ID</text>
<text x="49.3" y="36.3">SHIELD1</text>
<text x="49.3" y="38.1">SHIELD2</text>
<text x="49.3" y="39.8">SHIELD3</text>
<text x="49.3" y="41.6">SHIELD4</text>
<text x="183.9" y="39.5" transform="rotate(-90 183.9 39.5)">PA3</text>
<text x="185.7" y="39.5" transform="rotate(-90 185.7 39.5)">PA4</text>
<text x="187.5" y="39.5" transform="rotate(-90 187.5 39.5)">PA5</text>
<text x="189.2" y="39.5" transform="rotate(-90 189.2 39.5)">PA6</text>
<text x="191" y="39.5" transform="rotate(-90 191 39.5)">PA7</text>
<text x="192.8" y="39.5" transform="rotate(-90 192.8 39.5)">PA8</text>
<text x="194.6" y="39.5" transform="rotate(-90 194.6 39.5)">PA9</text>
<text x="196.4" y="40.4" transform="rotate(-90 196.4 40.4)">PA10</text>
<text x="198.1" y="40.4" transform="rotate(-90 198.1 40.4)">PA11</text>
<text x="199.9" y="40.4" transform="rotate(-90 199.9 40.4)">PA12</text>
<text x="201.7" y="40.4" transform="rotate(-90 201.7 40.4)">PA13</text>
<text x="203.5" y="40.4" transform="rotate(-90 203.5 40.4)">PA14</text>
<text x="205.2" y="40.4" transform="rotate(-90 205.2 40.4)">PA15</text>
<text x="207" y="40.4" transform="rotate(-90 207 40.4)">PA16</text>
<text x="208.8" y="40.4" transform="rotate(-90 208.8 40.4)">PA17</text>
<text x="210.6" y="40.4" transform="rotate(-90 210.6 40.4)">PA18</text>
<text x="212.4" y="40.4" transform="rotate(-90 212.4 40.4)">PA19</text>
<text x="213.9" y="43.4">PA20</text>
<text x="213.9" y="45.2">PA21</text>
<text x="213.9" y="46.9">PA22</text>
<text x="213.9" y="48.7">PA23</text>
<text x="213.9" y="50.5">PA24</text>
<text x="213.9" y="52.3">PA25</text>
<text x="213.9" y="54.1">PA26</text>
<text x="213.9" y="55.8">PA27</text>
<text x="175.2" y="70.1">DP</text>
<text x="175.2" y="71.8">DM</text>
<text x="175.2" y="66.5">RESETn</text>
<text x="214.4" y="70.1">TDO</text>
<text x="214.4" y="71.8">TMS</text>
<text x="214.6" y="66.5">TCK</text>
<text x="215.2" y="68.3">TDI</text>
<text x="175.2" y="73.6">VBUS</text>
<text x="182.1" y="80.9" transform="rotate(-90 182.1 80.9)">GND_1</text>
<text x="183.9" y="80.9" transform="rotate(-90 183.9 80.9)">GND_2</text>
<text x="185.7" y="80.9" transform="rotate(-90 185.7 80.9)">GND_3</text>
<text x="189.2" y="80.9" transform="rotate(-90 189.2 80.9)">VDDIO_1</text>
<text x="191" y="80.9" transform="rotate(-90 191 80.9)">VDDIO_2</text>
<text x="192.8" y="80.9" transform="rotate(-90 192.8 80.9)">VDDIO_3</text>
<text x="196.4" y="80.9" transform="rotate(-90 196.4 80.9)">VDDIN</text>
<text x="198.1" y="80.9" transform="rotate(-90 198.1 80.9)">VDDOUT</text>
<text x="199.9" y="80.9" transform="rotate(-90 199.9 80.9)">VDDPLL</text>
<text x="203.5" y="80.9" transform="rotate(-90 203.5 80.9)">VDDCORE_1</text>
<text x="205.2" y="80.9" transform="rotate(-90 205.2 80.9)">VDDCORE_2</text>
<text x="207" y="80.9" transform="rotate(-90 207 80.9)">VDDCORE_3</text>
<text x="210.6" y="80.9" transform="rotate(-90 210.6 80.9)">AGND</text>
<text x="212.4" y="80.9" transform="rotate(-90 212.4 80.9)">VDDANA</text>
<text x="214.1" y="80.9" transform="rotate(-90 214.1 80.9)">ADVREF</text>
</g>
</svg>
